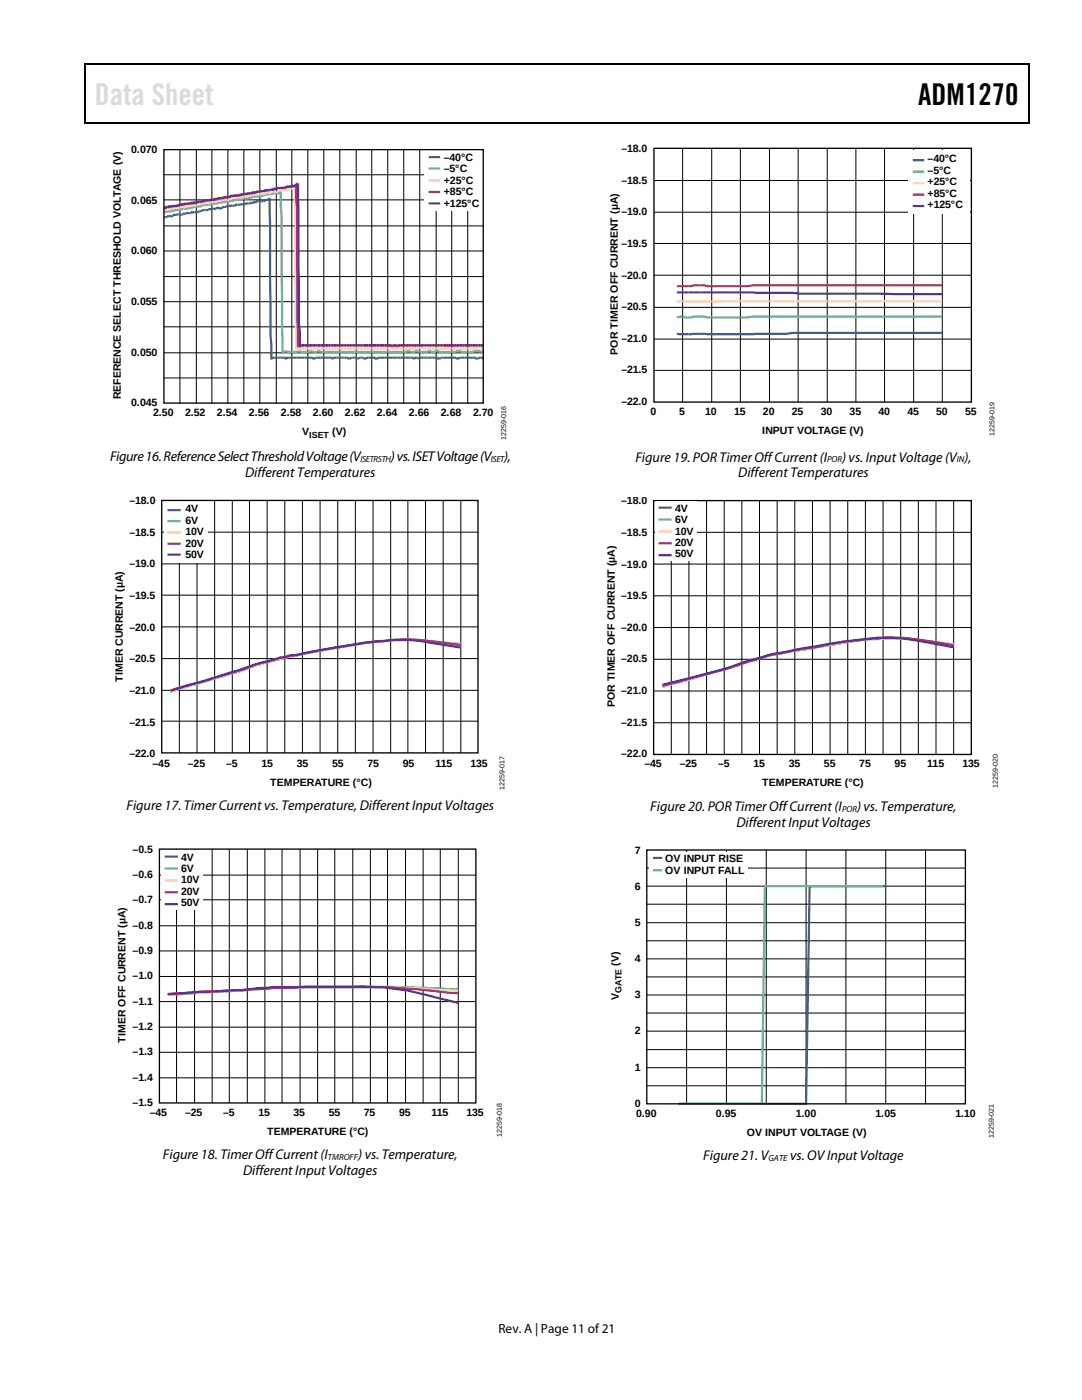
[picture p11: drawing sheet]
<svg xmlns="http://www.w3.org/2000/svg" width="216mm" height="279mm" viewBox="0 0 216 279" stroke-linecap="round" stroke-linejoin="round" font-family="sans-serif">
<path d="M16.9 12.7h.2v1h-.2zM16.9 12.7h.2v.3h-.2zM82.5 12.7h.3v.3h-.3zM205.1 12.7h.3v1h-.3zM205.1 12.7h.3v.3h-.3zM16.9 24.4h.2v.2h-.2zM82.3 24.4h.2v.2h-.2zM205.1 24.4h.3v.2h-.3z" fill="#000"/>
<path d="M17 13.7v10.7M17.1 12.8h65.4M82.8 12.8h122.3M205.2 13.7v10.7M17.1 24.5h188" fill="none" stroke="#000" stroke-width=".25"/>
<g fill="none" stroke="#000" stroke-width=".2">
<path d="M32.7 34.9h63.8M32.7 39.9h63.8M35.9 29.9v50.6M39.2 29.9v50.6M42.3 29.9v50.6M45.5 29.9v50.6M48.7 29.9v50.6M51.8 29.9v50.6M55.1 29.9v50.6M58.2 29.9v50.6M61.4 29.9v50.6M64.6 29.9v50.6"/>
<path d="M67.8 29.9v50.6M71.1 29.9v50.6M74.2 29.9v50.6M77.4 29.9v50.6M80.6 29.9v50.6M83.8 29.9v50.6M87 29.9v50.6M90.1 29.9v50.6M93.3 29.9v50.6M32.7 55.2h63.8M32.7 45.1h63.8M32.7 50.1h63.8"/>
<path d="M32.7 75.4h63.8M32.7 65.2h63.8M32.7 70.4h63.8M32.7 60.2h63.8"/>
</g>
<path d="M32.7 43.3h.6l.4-.2 .4 .1 .2-.1h.4v-.2l.7-.1a1.82 1.82 0 0 0 1.5-.2l1.3-.1 .1-.1a2.29 2.29 0 0 0 1.8-.3h.3l.1-.2h1.1l.1-.2h1.5l.1-.2 .7 .2 .1-.2h.4l.1-.2 1.1-.1 .2-.2h1.2l.1-.1 1.8-.1 .1-.2 1.5-.1 .1-.2h.5l.1-.1a3.4 3.4 0 0 0 2.3-.5h.2l.1 4.7 .1 22.6 .2 1.8v2.8l.2-.2h2.4l.1 .2h.4v-.2h5.1l.1 .2 .5-.2h3l.2 .2h.4v-.2h2.8l.2 .2 .5-.2h1l.1 .2 .5-.2h.8l.2 .2 .5-.2h1.6l.1 .2h.3l.2-.2h7.1l.1 .2 .4-.2 .5 .2 .3-.2h3.5l.1 .2h.3l.2-.2h3.1l.2 .2 .5-.2h3.2l.1 .2 1.2-.2 .3 .2" fill="none" stroke="#3a5d96" stroke-width=".44"/>
<path d="M32.7 42.4h.4v-.2h1.2l.1-.2 1.5-.1 .1-.2h1.5l.2-.2h.8l.1-.2 1.5-.1 .7-.3h1.1l.6-.1 .1-.2h.9l.1-.2h.9l.6-.1 .1-.1 1.5-.1 .1-.2h.9l.1-.2 1.8-.1 .1-.1h.6v-.2l1.9-.1 .1-.2h.5l.1-.2 1.5-.1 .1-.1h1.2l.3-.3v2.9l.2 1.7 .2 27.5 .4-.2h5.2M62 70.1l.4 .1h1l.1-.1h.2l.3 .1h17.2l.1-.1 .6 .1h.9l.2-.1 .5 .1h1.8l.2-.1 .6 .1h.9l.1-.1 .6 .1h3.3l.2-.1h.6l.2 .1h2.6l.1-.1h.8a.73 .73 0 0 0 1 0" fill="none" stroke="#66b48b" stroke-width=".44"/>
<path d="M32.7 42l1-.1 .1-.2h.5l.1-.1 1.5-.1 .1-.2 .7 .2 .2-.2 .9-.1 .1-.2a2.4 2.4 0 0 0 1.9-.2h.6l.1-.2a2.57 2.57 0 0 0 1.8-.3h.9l.1-.1h.6l.1-.2 1.7-.1 .2-.2h.5l.1-.2h1.8l.2-.2 1.1-.1 .1-.2h.9l.1-.2 2.1-.1 .1-.1h.9l.1-.2 1.5-.1 .1-.2a1.62 1.62 0 0 0 1.4-.2h1l.1-.2a.77 .77 0 0 0 .8-.3l.3 32.2 24.7-.1v-.1l.7 .1h12" fill="none" stroke="#ffc29e" stroke-width=".44"/>
<path d="M32.7 41.5l1-.2 .1-.2 1.8-.1 .1-.1h.6v-.2h1.2l.7-.1 .1-.2 1.8-.1 .2-.1h.6l.1-.2h.9l.6-.1 .1-.2h.9l.1-.2h1.2l.1-.2h1.2l.1-.2 3.1-.4 .1-.1 2.4-.3 .1-.2h.9l.1-.1 1.5-.1 .1-.2h.9l.1-.2 3.3-.3 .3-.4v2.9l.2 1.8 .2 27.6 .3-.2h18.2l.1 .2h.3l.2-.2h.4l.1 .2h.3l.2-.2h16.9" fill="none" stroke="#e13353" stroke-width=".44"/>
<path d="M32.7 41.5l1.6-.2 .1-.2 1.5-.1 .1-.1h.9l.1-.2 1.8-.1 .1-.2h.5l.1-.2h1.4l.1-.2 1.9-.1 .1-.2h.5l.1-.2h1.9l.1-.2h.5l.1-.2 1.8-.1 .1-.2h.6v-.1l1.9-.1 .1-.2h.5l.1-.2 1.9-.1 .1-.1 1.5-.1 .1-.2h.5l.1-.2 1.8-.1v-.1h.9l.1-.2h.5l.7-.3 .1 27.6 .2 1.8v2.9l.3-.2h36.4" fill="none" stroke="#583395" stroke-width=".44"/>
<path d="M84.6 29.8h11.9v12.2h-11.9z" fill="#fff"/>
<path d="M85.5 31.4h2.3M92 128.5l-3.4-.2a44.3 44.3 0 0 0-13-.3l-2.8 .3a274.1 274.1 0 0 0-19.3 3.8l-2.5 .7a47.8 47.8 0 0 1-7.6 2.4l-9.4 2.7" fill="none" stroke="#3a5d96" stroke-width=".44"/>
<path d="M85.5 33.6h2.3M92 128.5l-3.4-.2a44.3 44.3 0 0 0-13-.3l-2.8 .3a274.5 274.5 0 0 0-19.3 3.8l-2.5 .7a47.8 47.8 0 0 1-7.6 2.4l-9.4 2.8" fill="none" stroke="#66b48b" stroke-width=".44"/>
<path d="M85.5 36h2.3M92 128.5l-3.4-.2a44.3 44.3 0 0 0-13-.3l-2.8 .3a274.3 274.3 0 0 0-19.3 3.8l-2.5 .7a47.8 47.8 0 0 1-7.6 2.4l-9.4 2.8" fill="none" stroke="#ffc29e" stroke-width=".44"/>
<path d="M85.5 38.3h2.3M92 128.7l-1.7-.2a46 46 0 0 0-14.7-.5l-2.8 .3-8.5 1.4-5.3 1-1.1 .1-6.9 1.8a47.9 47.9 0 0 1-7.6 2.4l-9.4 2.8" fill="none" stroke="#e13353" stroke-width=".44"/>
<path d="M85.5 40.6h2.3M92 129.2l-3.4-.5a36.6 36.6 0 0 0-11.8-.8 84.6 84.6 0 0 0-12.5 1.8l-5.3 1-1.1 .1-5.7 1.4-4.4 1.5-13.8 4.2" fill="none" stroke="#583395" stroke-width=".44"/>
<path d="M32.7 29.9h63.7v50.5h-63.7z" fill="none" stroke="#000" stroke-width=".26"/>
<g fill="none" stroke="#000" stroke-width=".2">
<path d="M35.8 99.9v50.4M39.3 99.9v50.4M42.8 99.9v50.4M46.4 99.9v50.4M49.8 99.9v50.4M53.3 99.9v50.4M56.8 99.9v50.4M60.3 99.9v50.4M63.9 99.9v50.4M67.4 99.9v50.4M70.9 99.9v50.4M74.4 99.9v50.4"/>
<path d="M78 99.9v50.4M81.4 99.9v50.4M84.9 99.9v50.4M88.4 99.9v50.4M92 99.9v50.4M32.3 118.8h63.1M32.3 112.5h63.1M32.3 106.2h63.1M32.3 137.8h63.1M32.3 131.4h63.1M32.3 125.1h63.1M32.3 143.9h63.1"/>
</g>
<path d="M32.7 100.1h8.7v12.3h-8.7z" fill="#fff"/>
<path d="M33.4 101.8h2.7M91.4 197.4l-10-.4h-20.4l-1.3 .2h-5.3l-20.9 1.2" fill="none" stroke="#3a5d96" stroke-width=".44"/>
<path d="M33.4 104h2.7M91.4 197.4l-10-.4h-20.4l-1.3 .2a41.3 41.3 0 0 0-8 .2l-18.2 1.1" fill="none" stroke="#66b48b" stroke-width=".44"/>
<path d="M33.4 106.3h2.7M91.4 197.7l-3.3-.1-8.8-.6h-18.3l-1.3 .2h-5.3l-20.9 1.3" fill="none" stroke="#ffc29e" stroke-width=".44"/>
<path d="M33.4 108.5h2.7M91.4 198.2l-3.3-.2a129.6 129.6 0 0 0-18.7-1h-9.7l-1.2 .2h-4.1l-20.9 1.2" fill="none" stroke="#e13353" stroke-width=".44"/>
<path d="M33.4 110.7h2.7M33.5 198.4l6.2-.4 8.6-.4 6.1-.6 17.9-.1a56.4 56.4 0 0 1 15.8 2.5l3.3 .8" fill="none" stroke="#583395" stroke-width=".44"/>
<path d="M32.3 99.9h63.1v50.4h-63.1z" fill="none" stroke="#000" stroke-width=".26"/>
<g fill="none" stroke="#000" stroke-width=".2">
<path d="M31.8 179.6h63.2M31.8 174.6h63.2M35.2 169.5v50.6M38.8 169.5v50.6M42.3 169.5v50.6M45.8 169.5v50.6M49.3 169.5v50.6M52.9 169.5v50.6M56.3 169.5v50.6M59.9 169.5v50.6M63.4 169.5v50.6M66.8 169.5v50.6"/>
<path d="M70.4 169.5v50.6M73.9 169.5v50.6M77.3 169.5v50.6M80.9 169.5v50.6M84.4 169.5v50.6M87.8 169.5v50.6M91.4 169.5v50.6M31.8 199.9h63.2M31.8 194.9h63.2M31.8 189.8h63.2M31.8 184.8h63.2M31.8 215.1h63.2"/>
<path d="M31.8 210h63.2M31.8 205h63.2"/>
</g>
<path d="M32.2 169.8h8.3v11.8h-8.3z" fill="#fff"/>
<path d="M188 66.4h-29.8l-1.3 .2-6.6 .1a77.5 77.5 0 0 1-9.7-.1h-5.5M32.9 171h2.6" fill="none" stroke="#3a5d96" stroke-width=".44"/>
<path d="M188 63.2h-37.7l-1.3 .2h-7.8a10.2 10.2 0 0 0-3.8 0h-.8l-.4-.2-1.1 .2M32.9 173.3h2.6" fill="none" stroke="#66b48b" stroke-width=".44"/>
<path d="M188 60.1l-52.9 .1M32.9 175.7h2.6" fill="none" stroke="#ffc29e" stroke-width=".44"/>
<path d="M188 56.9h-37.7l-1.3 .2h-7.8a10.2 10.2 0 0 0-3.8 0h-2.3M32.9 178.1h2.6" fill="none" stroke="#e13353" stroke-width=".44"/>
<path d="M135.1 58.4h15.2h7.9l1.4 .2 28.4 .1M32.9 180.5h2.6" fill="none" stroke="#583395" stroke-width=".44"/>
<path d="M130.5 29.6h63.3v50.6h-63.3zM31.8 169.5h63.2v50.6h-63.2z" fill="none" stroke="#000" stroke-width=".26"/>
<g fill="none" stroke="#000" stroke-width=".2">
<path d="M130.5 36h63.3M136.2 29.6v50.6M142 29.6v50.6M147.7 29.6v50.6M153.5 29.6v50.6M159.3 29.6v50.6M165.1 29.6v50.6M170.8 29.6v50.6M176.5 29.6v50.6M182.3 29.6v50.6M188 29.6v50.6M130.5 54.9h63.3"/>
<path d="M130.5 48.6h63.3M130.5 42.3h63.3M130.5 73.9h63.3M130.5 67.7h63.3M130.5 61.3h63.3"/>
</g>
<path d="M181.3 30.1h12.2v12.6h-12.2z" fill="#fff"/>
<path d="M182.1 32h2.3M190.3 128.6l-1.8-.1a55.9 55.9 0 0 0-23 .3l-7 1-2.4 .5a17.7 17.7 0 0 0-5.6 1.4l-1.1 .3a103.9 103.9 0 0 1-10.9 3.2l-6.3 1.7" fill="none" stroke="#3a5d96" stroke-width=".44"/>
<path d="M182.1 34.3h2.3M190.3 128.6l-1.8-.1a55.9 55.9 0 0 0-23 .3l-8.2 1.3a53.5 53.5 0 0 0-11.4 3.1l-13.7 3.9" fill="none" stroke="#66b48b" stroke-width=".44"/>
<path d="M182.1 36.5h2.3M190.3 128.6l-1.8-.1a55.9 55.9 0 0 0-23 .3l-8.2 1.3a53.5 53.5 0 0 0-11.4 3.1l-13.7 3.9" fill="none" stroke="#ffc29e" stroke-width=".44"/>
<path d="M182.1 38.8h2.3M190.3 128.8l-6.6-1.1a26.5 26.5 0 0 0-8.6-.3h-1.3l-5.4 .7-5.8 1.1a63.8 63.8 0 0 0-12.1 2.5l-1.1 .3a103.9 103.9 0 0 1-10.9 3.2l-6.3 1.6" fill="none" stroke="#e13353" stroke-width=".44"/>
<path d="M182.1 41.1h2.3M190.3 129.2l-6.6-1.2a32.8 32.8 0 0 0-12.5-.3l-5.7 .8-8.2 1.5a53.5 53.5 0 0 0-11.4 3.1l-13.7 3.6" fill="none" stroke="#583395" stroke-width=".44"/>
<g fill="none" stroke="#000" stroke-width=".2">
<path d="M133.9 99.9v50.7M137.5 99.9v50.7M141 99.9v50.7M144.5 99.9v50.7M148 99.9v50.7M151.6 99.9v50.7M155.1 99.9v50.7M158.6 99.9v50.7M162.1 99.9v50.7M165.6 99.9v50.7M169.2 99.9v50.7M172.7 99.9v50.7"/>
<path d="M176.2 99.9v50.7M179.7 99.9v50.7M183.2 99.9v50.7M186.8 99.9v50.7M190.3 99.9v50.7M130.4 118.9h63.4M130.4 112.6h63.4M130.4 106.2h63.4M130.4 137.9h63.4M130.4 131.6h63.4M130.4 125.2h63.4M130.4 144.2h63.4"/>
</g>
<path d="M130.4 99.9h63.4v50.7h-63.4z" fill="none" stroke="#000" stroke-width=".26"/>
<path d="M130.8 100.2h8.2v11.8h-8.2z" fill="#fff"/>
<path d="M131.4 101.3h2.6M176.7 176.8h-15.1l-.8 43.5h-25.4" fill="none" stroke="#3a5d96" stroke-width=".44"/>
<path d="M131.4 103.7h2.6M176.1 176.8h-23.5l-.6 43.5h-16.6" fill="none" stroke="#66b48b" stroke-width=".44"/>
<path d="M131.4 106.1h2.6" fill="none" stroke="#ffc29e" stroke-width=".44"/>
<path d="M131.4 108.4h2.6" fill="none" stroke="#e13353" stroke-width=".44"/>
<path d="M131.4 110.8h2.6" fill="none" stroke="#583395" stroke-width=".44"/>
<g fill="none" stroke="#000" stroke-width=".2">
<path d="M129.1 173.2h63.5M129.1 176.8h63.5M137 169.6v50.7M145 169.6v50.7M152.9 169.6v50.7M160.8 169.6v50.7M168.8 169.6v50.7M176.7 169.6v50.7M184.7 169.6v50.7M129.1 180.5h63.5M129.1 187.8h63.5M129.1 195h63.5"/>
<path d="M129.1 184.1h63.5M129.1 191.4h63.5M129.1 198.6h63.5M129.1 202.2h63.5M129.1 209.5h63.5M129.1 216.7h63.5M129.1 205.8h63.5M129.1 213.1h63.5"/>
</g>
<path d="M129.1 169.6h63.5v50.7h-63.5z" fill="none" stroke="#000" stroke-width=".26"/>
<path d="M129.5 170h19.6v5.1h-19.6z" fill="#fff"/>
<path d="M130.3 171.2h1.8" fill="none" stroke="#3a5d96" stroke-width=".44"/>
<path d="M130.3 173.7h1.8" fill="none" stroke="#66b48b" stroke-width=".44"/>
<text font-size="6" x="183.2" y="20.9">ADM1270</text>
<g font-size="2.8">
<text x="22" y="92">Figure16. Reference Select ThresholdVoltage (V</text>
<text x="48.9" y="95.2">Different Temperatures</text>
<text x="78" y="92">) vs. ISET Voltage (V</text>
<text x="100.6" y="92">),</text>
<text x="126.8" y="92.1">Figure 19. POR TimerOffCurrent(I</text>
<text x="147.3" y="95.3">Different Temperatures</text>
<text x="168.1" y="92.1">)vs. InputVoltage (V ),</text>
<text x="25.2" y="161.7">Figure 17. Timer Current vs. Temperature,Different Input Voltages</text>
<text x="129.8" y="161.8">Figure 20. POR Timer Off Current (I</text>
<text x="171" y="161.8">) vs. Temperature,</text>
<text x="146.9" y="165">Different Input Voltages</text>
<text x="32.5" y="231.4">Figure 18. Timer Off Current (I</text>
<text x="71.5" y="231.4">) vs. Temperature,</text>
<text x="140.3" y="231.4">Figure 21. V</text>
<text x="157.6" y="231.4">vs. OV Input Voltage</text>
<text x="48.5" y="234.5">DifferentInput Voltages</text>
</g>
<text font-size="2.7" x="99.4" y="266">Rev. A | Page 11 of 21</text>
<g font-size="2.1">
<text x="26.2" y="30.5">0.070</text>
<text x="88.5" y="32.1">–40°C</text>
<text x="88.5" y="34.4">–5°C</text>
<text x="124" y="30.3">–18.0</text>
<text x="185.1" y="32.4">–40°C</text>
<text x="185.1" y="34.7">–5°C</text>
<text x="26.2" y="40.6">0.065</text>
<text x="88.5" y="36.7">+25°C</text>
<text x="88.5" y="39">+85°C</text>
<text x="88.5" y="41.3">+125°C</text>
<text x="124" y="36.7">–18.5</text>
<text x="185.1" y="37">+25°C</text>
<text x="185.1" y="39.3">+85°C</text>
<text x="185.1" y="41.6">+125°C</text>
<text x="124" y="43">–19.0</text>
<text x="26.2" y="50.8">0.060</text>
<text x="124" y="49.3">–19.5</text>
<text x="124" y="55.6">–20.0</text>
<text x="26.2" y="60.9">0.055</text>
<text x="124" y="61.9">–20.5</text>
<text x="26.2" y="71">0.050</text>
<text x="123.3" y="70.8" transform="rotate(-90 123.3 70.8)">POR TIMER OFF CURRENT (µA)</text>
<text x="124" y="68.2">–21.0</text>
<text x="124" y="74.5">–21.5</text>
<text x="24.1" y="79.7" transform="rotate(-90 24.1 79.7)">REFERENCE SELECT THRESHOLD VOLTAGE (V)</text>
<text x="26.2" y="81.1">0.045</text>
<text x="30.5" y="83">2.50</text>
<text x="36.9" y="83">2.52</text>
<text x="43.3" y="83">2.54</text>
<text x="49.7" y="83">2.56</text>
<text x="56.1" y="83">2.58</text>
<text x="62.4" y="83">2.60</text>
<text x="68.8" y="83">2.62</text>
<text x="75.2" y="83">2.64</text>
<text x="81.6" y="83">2.66</text>
<text x="88" y="83">2.68</text>
<text x="94.4" y="83">2.70</text>
<text x="124" y="80.9">–22.0</text>
<text x="129.8" y="82.8">0</text>
<text x="135.5" y="82.8">5</text>
<text x="140.7" y="82.8">10</text>
<text x="146.5" y="82.8">15</text>
<text x="152.2" y="82.8">20</text>
<text x="158" y="82.8">25</text>
<text x="163.8" y="82.8">30</text>
<text x="169.5" y="82.8">35</text>
<text x="175.3" y="82.8">40</text>
<text x="181.1" y="82.8">45</text>
<text x="186.8" y="82.8">50</text>
<text x="192.6" y="82.8">55</text>
<text x="60.3" y="86.8">V</text>
<text x="66.3" y="86.8">(V)</text>
<text x="152.1" y="86.6">INPUT VOLTAGE (V)</text>
<text x="25.8" y="100.6">–18.0</text>
<text x="124" y="100.6">–18.0</text>
<text x="25.8" y="106.9">–18.5</text>
<text x="37" y="102.3">4V</text>
<text x="37" y="104.6">6V</text>
<text x="37" y="106.9">10V</text>
<text x="124" y="107">–18.5</text>
<text x="134.7" y="102.1">4V</text>
<text x="134.7" y="104.4">6V</text>
<text x="134.7" y="106.7">10V</text>
<text x="25.8" y="113.2">–19.0</text>
<text x="37" y="109.1">20V</text>
<text x="37" y="111.4">50V</text>
<text x="124" y="113.3">–19.0</text>
<text x="134.7" y="109">20V</text>
<text x="134.7" y="111.3">50V</text>
<text x="25.8" y="119.6">–19.5</text>
<text x="124" y="119.6">–19.5</text>
<text x="25.8" y="125.9">–20.0</text>
<text x="124" y="125.9">–20.0</text>
<text x="24.5" y="136.1" transform="rotate(-90 24.5 136.1)">TIMER CURRENT (µA)</text>
<text x="25.8" y="132.2">–20.5</text>
<text x="124" y="132.2">–20.5</text>
<text x="25.8" y="138.5">–21.0</text>
<text x="122.7" y="141.1" transform="rotate(-90 122.7 141.1)">POR TIMER OFF CURRENT (µA)</text>
<text x="124" y="138.5">–21.0</text>
<text x="25.8" y="144.8">–21.5</text>
<text x="124" y="144.8">–21.5</text>
<text x="25.8" y="151.1">–22.0</text>
<text x="30.4" y="153.1">–45</text>
<text x="37.5" y="153.1">–25</text>
<text x="45.1" y="153.1">–5</text>
<text x="52.2" y="153.1">15</text>
<text x="59.2" y="153.1">35</text>
<text x="66.3" y="153.1">55</text>
<text x="73.3" y="153.1">75</text>
<text x="80.4" y="153.1">95</text>
<text x="86.9" y="153.1">115</text>
<text x="93.9" y="153.1">135</text>
<text x="124" y="151.2">–22.0</text>
<text x="128.6" y="153.1">–45</text>
<text x="135.6" y="153.1">–25</text>
<text x="143.3" y="153.1">–5</text>
<text x="150.3" y="153.1">15</text>
<text x="157.4" y="153.1">35</text>
<text x="164.4" y="153.1">55</text>
<text x="171.5" y="153.1">75</text>
<text x="178.5" y="153.1">95</text>
<text x="185" y="153.1">115</text>
<text x="192" y="153.1">135</text>
<text x="53.9" y="156.8">TEMPERATURE (°C)</text>
<text x="152.1" y="156.9">TEMPERATURE (°C)</text>
<text x="26.5" y="170.2">–0.5</text>
<text x="36.1" y="171.7">4V</text>
<text x="126.7" y="170.4">7</text>
<text x="132.7" y="172">OV INPUT RISE</text>
<text x="26.5" y="175.2">–0.6</text>
<text x="36.1" y="174">6V</text>
<text x="36.1" y="176.3">10V</text>
<text x="36.1" y="178.6">20V</text>
<text x="126.7" y="177.6">6</text>
<text x="132.7" y="174.3">OV INPUT FALL</text>
<text x="26.5" y="185.3">–0.8</text>
<text x="26.5" y="180.3">–0.7</text>
<text x="36.1" y="180.9">50V</text>
<text x="126.7" y="184.8">5</text>
<text x="26.5" y="190.4">–0.9</text>
<text x="26.5" y="195.5">–1.0</text>
<text x="123.5" y="192.8" transform="rotate(-90 123.5 192.8)">(V)</text>
<text x="126.7" y="192">4</text>
<text x="26.5" y="200.5">–1.1</text>
<text x="123.5" y="199.5" transform="rotate(-90 123.5 199.5)">V</text>
<text x="126.7" y="199.2">3</text>
<text x="25.1" y="208.1" transform="rotate(-90 25.1 208.1)">TIMER OFF CURRENT (µA)</text>
<text x="26.5" y="205.6">–1.2</text>
<text x="126.7" y="206.4">2</text>
<text x="26.5" y="215.7">–1.4</text>
<text x="26.5" y="210.6">–1.3</text>
<text x="126.7" y="213.7">1</text>
<text x="26.5" y="220.7">–1.5</text>
<text x="126.7" y="220.9">0</text>
<text x="29.9" y="222.7">–45</text>
<text x="36.9" y="222.7">–25</text>
<text x="44.5" y="222.7">–5</text>
<text x="51.6" y="222.7">15</text>
<text x="53.3" y="226.4">TEMPERATURE (°C)</text>
<text x="58.6" y="222.7">35</text>
<text x="65.6" y="222.7">55</text>
<text x="72.6" y="222.7">75</text>
<text x="79.6" y="222.7">95</text>
<text x="86.1" y="222.7">115</text>
<text x="93.1" y="222.7">135</text>
<text x="126.9" y="222.8">0.90</text>
<text x="142.9" y="222.8">0.95</text>
<text x="149" y="226.6">OV INPUT VOLTAGE (V)</text>
<text x="158.8" y="222.8">1.00</text>
<text x="174.7" y="222.8">1.05</text>
<text x="190.6" y="222.8">1.10</text>
</g>
<g font-size="1.8">
<text x="61.7" y="87.3">ISET</text>
<text x="71.9" y="92.2">ISETRSTH</text>
<text x="98" y="92.2">ISET</text>
<text x="165.1" y="92.3">POR</text>
<text x="190.9" y="92.3">IN</text>
<text x="168" y="162">POR</text>
<text x="124" y="198.1" transform="rotate(-90 124 198.1)">GATE</text>
<text x="65.4" y="231.5">TMROFF</text>
<text x="153.3" y="231.6">GATE</text>
</g>
<g font-size="1.4">
<text x="101" y="87.8" transform="rotate(-90 101 87.8)">12259-016</text>
<text x="198.5" y="87" transform="rotate(-90 198.5 87)">12259-019</text>
<text x="100.6" y="157.7" transform="rotate(-90 100.6 157.7)">12259-017</text>
<text x="199.1" y="157.3" transform="rotate(-90 199.1 157.3)">12259-020</text>
<text x="100.1" y="226.9" transform="rotate(-90 100.1 226.9)">12259-018</text>
<text x="198.3" y="227" transform="rotate(-90 198.3 227)">12259-021</text>
</g>
</svg>
